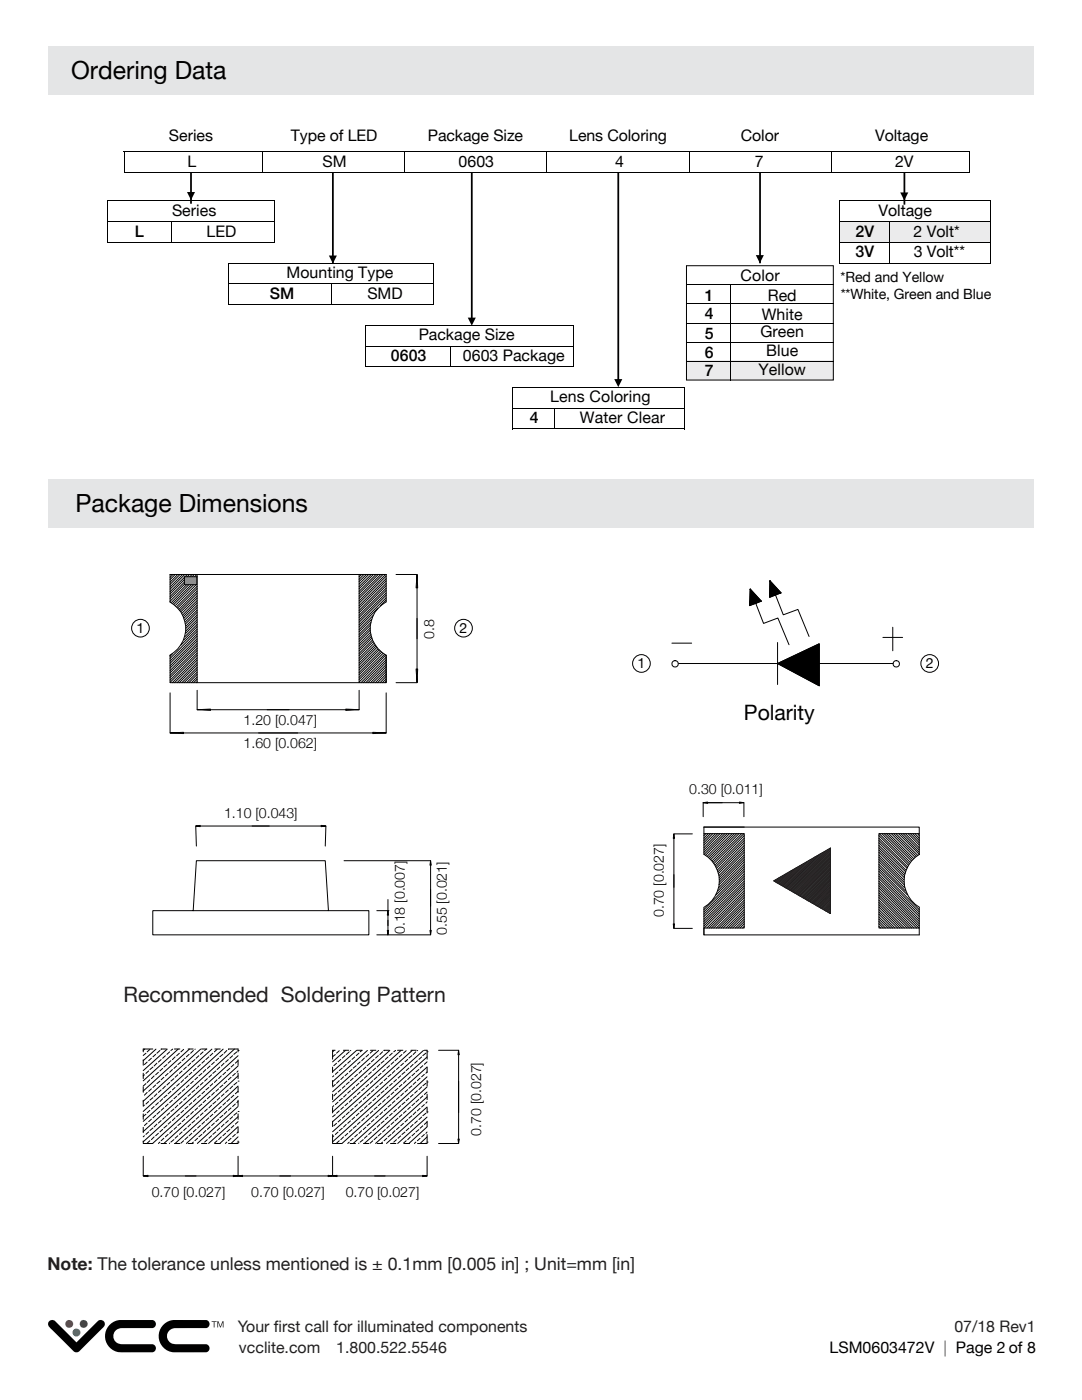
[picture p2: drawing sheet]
<svg xmlns="http://www.w3.org/2000/svg" width="216mm" height="279mm" viewBox="0 0 216 279" stroke-linecap="round" stroke-linejoin="round" font-family="sans-serif">
<!-- layer: Layer 2 -->
<g fill="none" stroke="#000" stroke-width=".2">
<path d="M140.5 166.4h8v18.8h-8v1.4h42.9v-5.4M140.5 165.1v5.4a6.1 6.1 0 0 1 0 10.6M140.5 165.1h8M140.5 165.1h42.9v5.4l-4.1-4.1M140.9 166.4l-.4 .4M141.3 166.4l-.8 .9M141.8 166.4l-1.3 1.3M142.2 166.4l-1.7 1.8M142.7 166.4l-2.2 2.3M143.2 166.4l-2.7 2.8M143.7 166.4l-3.2 3.2M144.2 166.4l-3.7 3.7"/>
<path d="M144.6 166.4l-4.1 4.1M145.1 166.4l-4.3 4.3M145.6 166.4l-4.5 4.5M146.1 166.4l-4.7 4.7M146.5 166.4l-4.9 4.9M147 166.4l-5.2 5.1M147.5 166.4l-5.4 5.4M148 166.4l-5.7 5.7M148.4 166.4l-5.9 5.9M148.5 168.2l-5.4 5.4M148.5 179.6l-5.6 5.6M148.5 169.6l-5 5.1"/>
<path d="M148.5 171.5l-5 5.1M148.5 177.7l-7.5 7.5M148.5 167.7l-5.5 5.5M148.5 179.1l-6.1 6.1M148.5 178.7l-6.5 6.5M148.5 168.7l-5.2 5.3M148.5 173l-5.6 5.6M148.5 166.8l-5.8 5.8M148.5 172l-5.1 5.2M148.5 172.5l-5.3 5.3M148.5 167.3l-5.7 5.7M148.5 170.1l-5 5"/>
<path d="M148.5 170.6l-5 5M148.5 171.1l-5 4.9M148.5 169.2l-5.2 5.1M148.5 177.2l-8 8M148.5 173.4l-8 8.1M148.5 173.9l-8 8.1M148.5 174.4l-8 8.1M148.5 174.9l-8 8M148.5 175.3l-8 8.1M148.5 175.9l-8 8M148.5 176.3l-8 8.1M148.5 176.8l-8 8"/>
<path d="M148.5 178.2l-7 7M154.4 175.8l11.3-6.6v13.1zM175.4 179.1l6.1 6.1M175.4 177.7l7.5 7.5M175.4 171.1l5 4.9M175.4 170.6l5 5M175.4 166.8l5.9 5.8M175.4 176.8l8 8M175.4 176.3l8 8.1M175.4 175.9l8 8M175.4 175.3l8 8.1M175.4 174.9l8 8"/>
<path d="M175.4 174.4l8 8.1M175.4 173.9l8 8.1M175.4 173.4l8 8.1M175.4 177.2l8 8M175.4 168.2l5.3 5.4M175.4 173l5.7 5.6M175.4 167.3l5.7 5.7M175.4 172.5l5.3 5.3M175.4 168.7l5.3 5.3M175.4 179.6l5.6 5.6M175.4 178.2l7 7M175.4 171.5l5 5.1"/>
<path d="M175.4 170.1l5 5M175.4 167.7l5.5 5.5M175.4 169.2l5.1 5.1M175.4 172l5.1 5.2M175.4 169.6l5.1 5.1M175.4 178.7l6.5 6.5M175.4 166.4l6 5.9M176 166.4l5.6 5.7M176.4 166.4l5.5 5.4M176.9 166.4l5.2 5.1M177.3 166.4l5 4.9M177.9 166.4l4.7 4.7"/>
<path d="M178.3 166.4l4.5 4.5M178.8 166.4l4.3 4.3M179.8 166.4l3.6 3.7M180.2 166.4l3.2 3.2M180.7 166.4l2.7 2.8M181.2 166.4l2.2 2.3M181.7 166.4l1.7 1.8M182.1 166.4l1.3 1.3M182.6 166.4l.8 .9M183.1 166.4l.3 .4M183.4 166.4h-8v18.8h8M183.5 170.5a6.1 6.1 0 0 0 0 10.6"/>
<path d="M140.5 181.2v5.4M148.5 181l-4.2 4.2M148.5 181.5l-3.7 3.7M148.5 182l-3.2 3.2M148.5 183l-2.3 2.2M148.5 183.4l-1.8 1.8M148.5 184.9l-.3 .3M148.5 180.1l-5.1 5.1M148.5 180.6l-4.6 4.6M148.5 182.5l-2.7 2.7M148.5 183.9l-1.3 1.3M148.5 184.4l-.8 .8"/>
<path d="M175.4 183.9l1.3 1.3M175.4 183.4l1.8 1.8M175.4 181.5l3.7 3.7M175.4 184.9l.4 .3M175.4 184.4l.8 .8M175.4 183l2.3 2.2M175.4 182.5l2.7 2.7M175.4 181l4.2 4.2M175.4 182l3.2 3.2M175.4 180.6l4.6 4.6M175.4 180.1l5.1 5.1M28.8 214.5l-.2 .2"/>
<path d="M28.9 209.4l-.3 .2M29.1 210.2l-.5 .4M29.1 216.3l-.5 .5M29.4 212l-.6 .5M29.4 218l-.6 .6M29.7 213.7l-.6 .5M29.7 219.8l-.6 .5M29.9 209.4l-.5 .5M29.9 215.5l-.5 .5M30.2 211.2l-.5 .5M30.2 217.3l-.5 .5M30.5 213l-.6 .4"/>
<path d="M30.5 219.1l-.6 .5M30.8 214.7l-.6 .6M31.1 210.4l-.6 .5M31.1 216.5l-.6 .5M31.1 209.4l-2.5 2.3M31.3 218.3l-.5 .5M31.3 212.2l-.5 .5M31.6 214l-.5 .5M31.9 209.6l-.6 .6M31.9 215.8l-.6 .5M32.2 211.5l-.6 .5M32.2 217.5l-.6 .5"/>
<path d="M32.2 209.4h.1M32.5 213.2l-.6 .5M32.5 219.3l-.6 .5M32.7 215l-.5 .5M33 210.7l-.5 .5M33 216.8l-.5 .5M33.3 218.6l-.6 .5M33.3 212.5l-.6 .5M33.4 209.4l-4.8 4.3M33.6 214.2l-.6 .5M33.9 209.9l-.6 .5M33.9 216l-.6 .5"/>
<path d="M34.1 211.7l-.5 .5M34.1 217.8l-.5 .5M34.4 213.4l-.5 .6M34.4 219.6l-.5 .5M34.5 209.4l-.4 .2M34.7 215.3l-.6 .5M34.9 210.9l-.5 .6M34.9 217l-.5 .5M35.2 212.7l-.5 .5M35.2 218.8l-.5 .5M35.5 214.5l-.6 .5M35.6 209.4l-7 6.3"/>
<path d="M35.8 210.2l-.6 .5M35.8 216.3l-.6 .5M36.1 212l-.6 .5M36.1 218l-.6 .6M36.3 213.7l-.5 .5M36.3 219.8l-.5 .5M36.6 209.4l-.5 .5M36.6 215.5l-.5 .5M36.9 211.2l-.6 .5M36.9 217.3l-.6 .5M37.2 213l-.6 .4M37.2 219.1l-.6 .5"/>
<path d="M37.5 214.7l-.6 .6M37.7 210.4l-.5 .5M37.7 216.5l-.5 .5M37.8 209.4l-9.2 8.3M38 212.2l-.5 .5M38 218.3l-.5 .5M38.3 214l-.6 .5M38.6 209.6l-.6 .6M38.6 215.8l-.6 .5M38.9 211.5l-.6 .5M38.9 217.5l-.6 .5M38.9 209.4h.1"/>
<path d="M39.1 213.2l-.5 .5M39.1 219.3l-.5 .5M39.4 215l-.5 .5M39.7 210.7l-.6 .5M39.7 216.8l-.6 .5M40 218.6l-.6 .5M40 212.5l-.6 .5M40 209.4l-11.4 10.4M40.3 214.2l-.6 .5M40.5 209.9l-.5 .5M40.5 216l-.5 .5M40.8 211.7l-.5 .5"/>
<path d="M40.8 217.8l-.5 .5M41.1 213.4l-.6 .6M41.1 219.6l-.6 .5M41.2 209.4l-.4 .2M41.4 215.3l-.6 .5M41.7 210.9l-.6 .6M41.7 217l-.6 .5M41.9 212.7l-.5 .5M41.9 218.8l-.5 .5M42.2 214.5l-.5 .5M42.3 209.4l-13.7 12.4M42.5 210.2l-.6 .5"/>
<path d="M42.5 216.3l-.6 .5M42.8 212l-.6 .5M42.8 218l-.6 .6M43.1 213.7l-.6 .5M43.1 219.8l-.6 .5M43.3 209.4l-.5 .5M43.3 215.5l-.5 .5M43.6 211.2l-.5 .5M43.6 217.3l-.5 .5M43.9 213l-.6 .4M43.9 219.1l-.6 .5M44.2 214.7l-.6 .6"/>
<path d="M44.5 210.4l-.6 .5M44.5 216.5l-.6 .5M44.5 209.4l-15.9 14.4M44.7 212.2l-.5 .5M44.7 218.3l-.5 .5M45 214l-.5 .5M45.3 209.6l-.6 .6M45.3 215.8l-.6 .5M45.6 211.5l-.6 .5M45.6 217.5l-.6 .5M45.6 209.4h.1M45.9 213.2l-.6 .5"/>
<path d="M45.9 219.3l-.6 .5M46.1 215l-.5 .5M46.4 210.7l-.5 .5M46.4 216.8l-.5 .5M46.7 218.6l-.6 .5M46.7 212.5l-.6 .5M46.8 209.4l-18.2 16.4M47 214.2l-.6 .5M47.3 209.9l-.6 .5M47.3 216l-.6 .5M47.5 214.7l-14.8 13.5M47.5 218.8l-10.3 9.4"/>
<path d="M47.5 211.7l-.5 .5M47.5 217.8l-.5 .5M47.5 210.7l-18.9 17.2M47.5 213.7l-.2 .3M47.5 219.8l-.2 .3M47.5 209.6h.1M47.5 215.8h.1M47.5 216.8l-12.6 11.4M47.5 212.7l-17 15.5M66.6 214.7l-.2 .2M66.7 209.6l-.3 .3M66.9 210.5l-.5 .4"/>
<path d="M66.9 216.4l-.5 .5M67.2 212.2l-.6 .5M67.2 218.2l-.6 .5M67.5 213.9l-.6 .5M67.5 220l-.6 .4M67.7 209.7l-.5 .5M67.7 215.7l-.5 .5M68 211.4l-.5 .5M68 217.5l-.5 .4M68.3 213.2l-.6 .5M68.3 219.2l-.6 .5M68.5 214.9l-.5 .5"/>
<path d="M68.8 210.7l-.5 .5M68.8 216.7l-.5 .5M68.9 209.6l-2.5 2.3M69.1 218.4l-.6 .5M69.1 212.4l-.6 .5M69.4 214.2l-.6 .5M69.7 209.9l-.6 .6M69.7 215.9l-.6 .5M69.9 211.7l-.5 .5M69.9 217.7l-.5 .5M70 209.6l-.1 .1M70.2 213.4l-.5 .5"/>
<path d="M70.2 219.4l-.5 .6M70.5 215.2l-.6 .5M70.8 210.9l-.6 .5M70.8 216.9l-.6 .6M71.1 218.7l-.6 .5M71.1 212.7l-.6 .5M71.1 209.6l-4.7 4.3M71.3 214.4l-.5 .5M71.6 210.2l-.5 .5M71.6 216.2l-.5 .5M71.9 211.9l-.6 .5M71.9 217.9l-.6 .5"/>
<path d="M72.2 213.7l-.6 .5M72.2 219.7l-.6 .5M72.2 209.6l-.3 .3M72.5 215.4l-.6 .5M72.7 211.2l-.5 .5M72.7 217.2l-.5 .5M73 212.9l-.5 .5M73 218.9l-.5 .5M73.3 214.7l-.6 .5M73.3 209.6l-6.9 6.3M73.6 210.5l-.6 .4M73.6 216.4l-.6 .5"/>
<path d="M73.9 212.2l-.6 .5M73.9 218.2l-.6 .5M74.1 213.9l-.5 .5M74.1 220l-.5 .4M74.4 209.7l-.5 .5M74.4 215.7l-.5 .5M74.6 211.4l-.5 .5M74.6 217.5l-.5 .4M74.9 213.2l-.5 .5M74.9 219.2l-.5 .5M75.2 214.9l-.6 .5M75.5 210.7l-.6 .5"/>
<path d="M75.5 216.7l-.6 .5M75.6 209.6l-9.2 8.3M75.8 212.4l-.6 .5M75.8 218.4l-.6 .5M76 214.2l-.5 .5M76.3 209.9l-.5 .6M76.3 215.9l-.5 .5M76.6 211.7l-.6 .5M76.6 217.7l-.6 .5M76.7 209.6l-.1 .1M76.9 213.4l-.6 .5M76.9 219.4l-.6 .6"/>
<path d="M77.2 215.2l-.6 .5M77.4 210.9l-.5 .5M77.4 216.9l-.5 .6M77.7 218.7l-.5 .5M77.7 212.7l-.5 .5M77.8 209.6l-11.4 10.3M78 214.4l-.6 .5M78.3 210.2l-.6 .5M78.3 216.2l-.6 .5M78.6 211.9l-.6 .5M78.6 217.9l-.6 .5M78.8 213.7l-.5 .5"/>
<path d="M78.8 219.7l-.5 .5M78.9 209.6l-.3 .3M79.1 215.4l-.5 .5M79.4 211.2l-.6 .5M79.4 217.2l-.6 .5M79.7 212.9l-.6 .5M79.7 218.9l-.6 .5M80 214.7l-.6 .5M80 209.6l-13.6 12.3M80.2 210.5l-.5 .4M80.2 216.4l-.5 .5M80.5 212.2l-.5 .5"/>
<path d="M80.5 218.2l-.5 .5M80.8 213.9l-.6 .5M80.8 220l-.6 .4M81 209.7l-.5 .5M81 215.7l-.5 .5M81.4 211.4l-.6 .5M81.4 217.5l-.6 .4M81.6 213.2l-.6 .5M81.6 219.2l-.6 .5M81.9 214.9l-.5 .5M82.2 210.7l-.6 .5M82.2 216.7l-.6 .5"/>
<path d="M82.3 209.6l-15.9 14.3M82.4 212.4l-.5 .5M82.4 218.4l-.5 .5M82.7 214.2l-.5 .5M83 209.9l-.6 .6M83 215.9l-.6 .5M83.3 211.7l-.6 .5M83.3 217.7l-.6 .5M83.3 209.6v.1M83.6 213.4l-.6 .5M83.6 219.4l-.6 .6M83.8 215.2l-.5 .5"/>
<path d="M84.1 210.9l-.5 .5M84.1 216.9l-.5 .6M84.4 218.7l-.6 .5M84.4 212.7l-.6 .5M84.5 209.6l-18.1 16.3M84.7 214.4l-.6 .5M85 210.2l-.6 .5M85 216.2l-.6 .5M85.2 214.9l-14.7 13.3M85.2 209.9h.1M85.2 215.9h.1M85.2 213.9l-.2 .3"/>
<path d="M85.2 219.9l-.2 .3M85.2 216.9l-12.5 11.3M85.2 212.9l-17 15.3M85.2 211.9l-.5 .5M85.2 217.9l-.5 .5M85.2 210.9l-18.8 17M85.2 218.9l-10.3 9.3M28.8 220.6l-.2 .2M28.8 226.7l-.2 .2M29.1 222.4l-.5 .4M29.4 224.1l-.6 .5M29.7 225.9l-.6 .5"/>
<path d="M29.9 221.6l-.5 .5M29.9 227.7l-.5 .4M30.2 223.4l-.5 .5M30.5 225.1l-.6 .5M30.8 220.8l-.6 .5M30.8 226.9l-.6 .5M31.1 222.6l-.6 .5M31.3 224.3l-.5 .6M31.6 220.1l-.5 .5M31.6 226.2l-.5 .5M31.9 227.9l-.3 .3M31.9 221.8l-.6 .6"/>
<path d="M32.2 223.6l-.6 .5M32.5 225.4l-.6 .5M32.7 221.1l-.5 .5M32.7 227.2l-.5 .5M33 222.9l-.5 .5M33.3 224.6l-.6 .5M33.6 220.3l-.6 .5M33.6 226.4l-.6 .5M33.9 228.1l-.1 .1M33.9 222.1l-.6 .5M34.1 223.9l-.5 .4M34.4 225.6l-.5 .6"/>
<path d="M34.7 221.3l-.6 .5M34.7 227.4l-.6 .5M34.9 223.1l-.5 .5M35.2 224.9l-.5 .5M35.5 220.5l-.6 .6M35.5 226.7l-.6 .5M35.8 222.4l-.6 .5M36.1 224.1l-.6 .5M36.3 225.9l-.5 .5M36.6 221.6l-.5 .5M36.6 227.7l-.5 .4M36.9 223.4l-.6 .5"/>
<path d="M37.2 225.1l-.6 .5M37.5 220.8l-.6 .5M37.5 226.9l-.6 .5M37.7 222.6l-.5 .5M38 224.3l-.5 .6M38.3 220.1l-.6 .5M38.3 226.2l-.6 .5M38.6 227.9l-.3 .3M38.6 221.8l-.6 .6M38.9 223.6l-.6 .5M39.1 225.4l-.5 .5M39.4 221.1l-.5 .5"/>
<path d="M39.4 227.2l-.5 .5M39.7 222.9l-.6 .5M40 224.6l-.6 .5M40.3 220.3l-.6 .5M40.3 226.4l-.6 .5M40.5 228.1v.1M40.5 222.1l-.5 .5M40.8 223.9l-.5 .4M41.1 225.6l-.6 .6M41.4 221.3l-.6 .5M41.4 227.4l-.6 .5M41.7 223.1l-.6 .5"/>
<path d="M41.9 224.9l-.5 .5M42.2 220.5l-.5 .6M42.2 226.7l-.5 .5M42.5 222.4l-.6 .5M42.8 224.1l-.6 .5M43.1 225.9l-.6 .5M43.3 221.6l-.5 .5M43.3 227.7l-.5 .4M43.6 223.4l-.5 .5M43.9 225.1l-.6 .5M44.2 220.8l-.6 .5M44.2 226.9l-.6 .5"/>
<path d="M44.5 222.6l-.6 .5M44.7 224.3l-.5 .6M45 220.1l-.5 .5M45 226.2l-.5 .5M45.3 227.9l-.3 .3M45.3 221.8l-.6 .6M45.6 223.6l-.6 .5M45.9 225.4l-.6 .5M46.1 221.1l-.5 .5M46.1 227.2l-.5 .5M46.4 222.9l-.5 .5M46.7 224.6l-.6 .5"/>
<path d="M47 220.3l-.6 .5M47 226.4l-.6 .5M47.3 222.1l-.6 .5M47.3 228.1l-.1 .1M47.5 222.9l-5.9 5.3M47.5 224.8l-3.6 3.4M47.5 220.8l-8.1 7.4M47.5 223.9l-.5 .4M47.5 225.9l-.2 .3M47.5 221.8h.1M47.5 227.9h.1M47.5 226.9l-1.4 1.3"/>
<path d="M66.6 220.7l-.2 .2M66.6 226.7l-.2 .2M66.9 222.4l-.5 .5M67.2 224.2l-.6 .5M67.5 225.9l-.6 .5M67.7 221.7l-.5 .5M67.7 227.7l-.5 .4M68 223.4l-.5 .5M68.3 225.2l-.6 .5M68.5 220.9l-.5 .5M68.5 226.9l-.5 .5M68.8 222.7l-.5 .5"/>
<path d="M69.1 224.4l-.6 .5M69.4 220.2l-.6 .5M69.4 226.2l-.6 .5M69.7 221.9l-.6 .5M69.7 227.9l-.3 .3M69.9 223.7l-.5 .5M70.2 225.4l-.5 .5M70.5 221.2l-.6 .5M70.5 227.2l-.6 .5M70.8 222.9l-.6 .5M71.1 224.7l-.6 .5M71.3 220.4l-.5 .5"/>
<path d="M71.3 226.4l-.5 .5M71.6 228.1v.1M71.6 222.2l-.5 .5M71.9 223.9l-.6 .5M72.2 225.7l-.6 .5M72.5 221.4l-.6 .5M72.5 227.4l-.6 .5M72.7 223.2l-.5 .5M73 224.9l-.5 .5M73.3 220.7l-.6 .5M73.3 226.7l-.6 .5M73.6 222.4l-.6 .5"/>
<path d="M73.9 224.2l-.6 .5M74.1 225.9l-.5 .5M74.4 221.7l-.5 .5M74.4 227.7l-.5 .4M74.6 223.4l-.5 .5M74.9 225.2l-.5 .5M75.2 220.9l-.6 .5M75.2 226.9l-.6 .5M75.5 222.7l-.6 .5M75.8 224.4l-.6 .5M76 220.2l-.5 .5M76 226.2l-.5 .5"/>
<path d="M76.3 227.9l-.3 .3M76.3 221.9l-.5 .5M76.6 223.7l-.6 .5M76.9 225.4l-.6 .5M77.2 221.2l-.6 .5M77.2 227.2l-.6 .5M77.4 222.9l-.5 .5M77.7 224.7l-.5 .5M78 220.4l-.6 .5M78 226.4l-.6 .5M78.3 228.1v.1M78.3 222.2l-.6 .5"/>
<path d="M78.6 223.9l-.6 .5M78.8 225.7l-.5 .5M79.1 221.4l-.5 .5M79.1 227.4l-.5 .5M79.4 223.2l-.6 .5M79.7 224.9l-.6 .5M80 220.7l-.6 .5M80 226.7l-.6 .5M80.2 222.4l-.5 .5M80.5 224.2l-.5 .5M80.8 225.9l-.6 .5M81 221.7l-.5 .5"/>
<path d="M81 227.7l-.5 .4M81.4 223.4l-.6 .5M81.6 225.2l-.6 .5M81.9 220.9l-.5 .5M81.9 226.9l-.5 .5M82.2 222.7l-.6 .5M82.4 224.4l-.5 .5M82.7 220.2l-.5 .5M82.7 226.2l-.5 .5M83 227.9l-.3 .3M83 221.9l-.6 .5M83.3 223.7l-.6 .5"/>
<path d="M83.6 225.4l-.6 .5M83.8 221.2l-.5 .5M83.8 227.2l-.5 .5M84.1 222.9l-.5 .5M84.4 224.7l-.6 .5M84.7 220.4l-.6 .5M84.7 226.4l-.6 .5M85 228.1l-.1 .1M85 222.2l-.6 .5M85.2 224.9l-3.6 3.3M85.2 221.9h.1M85.2 227.9h.1"/>
<path d="M85.2 225.9l-.2 .3M85.2 226.9l-1.4 1.3M85.2 223.9l-.5 .5M85.2 220.9l-8.1 7.3M85.2 222.9l-5.8 5.3"/>
</g>
<g fill="none" stroke="#231f20" stroke-width=".2">
<path d="M154.4 175.8h.1M154.8 175.6l-.3 .3M155.2 175.4l-.6 .5M155.5 175.1l-.8 .9M155.9 174.9l-1.1 1.1M156.3 174.7l-1.4 1.4M156.7 174.5l-1.7 1.7M157 174.3l-1.9 1.9M157.4 174.1l-2.2 2.1M157.8 173.8l-2.5 2.5M158.2 173.6l-2.8 2.8M158.5 173.4l-3 3"/>
<path d="M158.9 173.2l-3.3 3.3M159.3 173l-3.6 3.6M159.6 172.8l-3.8 3.8M160 172.6l-4.1 4.1M160.4 172.3l-4.4 4.5M160.8 172.1l-4.7 4.7M161.1 171.9l-4.9 4.9M161.5 171.7l-5.2 5.2M161.9 171.5l-5.5 5.5M162.3 171.3l-5.8 5.7M162.6 171l-6 6.1M163 170.8l-6.3 6.4"/>
<path d="M163.4 170.6l-6.6 6.6M163.7 170.4l-6.8 6.8M164.1 170.2l-7.1 7.1M164.5 170l-7.4 7.4M164.9 169.8l-7.7 7.6M165.2 169.5l-7.9 8M165.6 169.3l-8.2 8.3M165.7 172.3l-6.4 6.4M165.7 172.5l-6.2 6.3M165.7 172.8l-6 6.1M165.7 172.4l-6.3 6.3M165.7 172.7l-6.1 6.1"/>
<path d="M165.7 173l-5.9 5.9M165.7 173.2l-5.8 5.8M165.7 173.5l-5.6 5.6M165.7 173.8l-5.4 5.5M165.7 174.3l-5.1 5.1M165.7 176l-4 4M165.7 175.7l-4.2 4.2M165.7 175.4l-4.4 4.4M165.7 176.5l-3.7 3.7M165.7 177.2l-3.3 3.2M165.7 176.8l-3.5 3.5M165.7 177.9l-2.7 2.9"/>
<path d="M165.7 177.6l-2.9 3M165.7 177.3l-3.2 3.2M165.7 178.7l-2.3 2.3M165.7 179.1l-2.1 2.1M165.7 178.4l-2.5 2.5M165.7 179.8l-1.6 1.6M165.7 179.5l-1.8 1.8M165.7 169.5l-8.1 8.2M165.7 169.8l-7.9 7.9M165.7 169.7l-8 8M165.7 170.6l-7.4 7.5M165.7 170.9l-7.2 7.3"/>
<path d="M165.7 169.4l-8.2 8.2M165.7 170.2l-7.7 7.7M165.7 170.5l-7.5 7.5M165.7 170.8l-7.3 7.3M165.7 170l-7.8 7.8M165.7 170.4l-7.6 7.5M165.7 171.3l-7 7M165.7 171.9l-6.6 6.6M165.7 171.6l-6.8 6.8M165.7 171.4l-6.9 6.9M165.7 172.1l-6.5 6.5M165.7 171.1l-7.1 7.2"/>
<path d="M165.7 171.7l-6.7 6.8M165.7 174.9l-4.7 4.7M165.7 175.3l-4.5 4.5M165.7 173.6l-5.5 5.6M165.7 174l-5.3 5.3M165.7 174.6l-4.9 4.9M165.7 173.4l-5.7 5.7M165.7 174.5l-5 4.9M165.7 174.7l-4.8 4.9M165.7 175.1l-4.6 4.6M165.7 174.2l-5.2 5.1M165.7 176.2l-3.9 3.9"/>
<path d="M165.7 175.5l-4.2 4.3M165.7 175.9l-4.1 4.1M165.7 176.4l-3.8 3.8M165.7 177l-3.4 3.4M165.7 176.6l-3.6 3.7M165.7 177.7l-2.9 3M165.7 178.1l-2.7 2.7M165.7 177.5l-3.1 3.1M165.7 179.2l-2 2M165.7 178.5l-2.4 2.5M165.7 178.9l-2.2 2.2M165.7 178.3l-2.5 2.5"/>
<path d="M165.7 180l-1.4 1.5M165.7 179.4l-1.9 1.9M165.7 179.6l-1.7 1.7M165.7 180.2l-1.4 1.3M165.7 181l-.8 .9M165.7 180.6l-1 1.1M165.7 180.3l-1.2 1.3M165.7 181.7l-.4 .4M165.7 181.4l-.6 .6M165.7 181.1l-.8 .8M165.7 180.8l-1 1M165.7 180.5l-1.2 1.2"/>
<path d="M165.7 182.2l-.1 .1M165.7 181.9l-.3 .3M165.7 181.6l-.5 .5M165.7 181.3l-.7 .6M165.7 182.1l-.1 .2"/>
</g>
<g fill="#ebebec">
<path d="M167.6 44.3h29.8v4h-29.8z"/>
<path d="M136.9 72h29.5v3.8h-29.5z"/>
</g>
<g fill="none" stroke="#000" stroke-width=".2">
<path d="M149.6 120l1.2 .4h-1.2zM149.6 120h1l.2 .4zM149.7 117.6l2.2 2.4h-1.3zM149.7 117.6l2.2 2.4-2.3 .9 .1-3.3 2.7 6.8 2.8-1.1 2.2 5.4M149.7 117.6l.9 2.4h-1zM150.6 120h1.3l-1.1 .4zM153.6 118.3l1.2 .4h-1.2zM153.6 118.7h1.2l-1.2 .5zM153.6 118.3h1l.2 .4zM153.6 115.9l1 2.4h-1zM153.6 115.9l2.3 2.4h-1.3zM153.6 115.9l2.3 2.4-2.3 .9v-3.3l2.7 6.8 2.9-1.1 2.2 5.4"/>
<path d="M154.6 118.3h1.3l-1.1 .4zM134.1 128.4h3.9M135.4 132.4h42.8M149.6 120.4h1.2l-1.2 .5zM155.2 132.4h8.3zM155.2 128.2v8.4M155.2 132.4h8.3v4.5zM155.2 132.4l8.3-3.9v3.9zM155.2 132.4l8.3-3.9v8.4zM176.2 127.2h3.9M178.1 125.2v4.7M28.6 211.5v1.1"/>
<path d="M28.6 214.2v1.1M28.6 216.9v1.1M28.6 219.6v1.1M30.5 209.4h-1.9v.5M32.1 209.4h1.1M34.8 209.4h1.1M37.5 209.4h1.1M40.2 209.4h1.1M42.9 209.4h1M45.6 209.4h1.9v.5M47.5 211.5v1.1M47.5 214.2v1.1"/>
<path d="M47.5 216.9v1.1M47.5 219.6v1.1M66.4 213v1.1M66.4 215.6v1.1M66.4 218.4v1M66.9 209.6h-.5v1.8M68.5 209.6h1.1M71.2 209.6h1.1M73.9 209.6h1.1M76.6 209.6h1.1M79.3 209.6h1.1M82 209.6h1.1"/>
<path d="M84.7 209.6h.5v1.8M85.2 213v1.1M85.2 215.6v1.1M85.2 218.4v1M87.5 209.6h4M91.5 209.6l.1 .9h-.2zM91.5 210.5v16.8M28.6 234.7l.9-.1v.2zM28.6 227.7v.5h1.9M28.6 222.3v1.1M28.6 225v1.1M28.6 230.8v3.9"/>
<path d="M29.5 234.7h17.1M32.1 228.2h1.1M34.8 228.2h1.1M37.5 228.2h1.1M40.2 228.2h1.1M42.9 228.2h1M46.6 234.6l.9 .1-.9 .1zM47.5 227.7v.5h-1.9M47.5 234.7l.9-.1v.2zM47.5 222.3v1.1M47.5 225v1.1M47.5 230.8v3.9"/>
<path d="M48.4 234.7h17.1M65.5 234.6l.9 .1-.9 .1zM66.4 234.7l.9-.1v.2zM66.4 221v1.1M66.4 223.8v1M66.4 230.8v3.9M66.4 226.4v1.8h1.8M67.3 234.7h17M69.9 228.2h1M72.5 228.2h1.1M75.3 228.2h1M77.9 228.2h1.1"/>
<path d="M80.7 228.2h1M84.3 234.6l.9 .1-.9 .1zM85.2 226.4v1.8h-1.9M85.2 221v1.1M85.2 223.8v1M85.2 230.8v3.9M87.5 228.2h4M91.4 227.3h.2l-.1 .9z"/>
<circle cx="128" cy="132.4" r="1.76"/>
<circle cx="134.7" cy="132.5" r=".65"/>
<circle cx="178.8" cy="132.5" r=".65"/>
<circle cx="185.5" cy="132.4" r="1.76"/>
</g>
<g fill="#000">
<path d="M149.7 117.6l.9 2.4h-1zM149.7 117.6l2.2 2.4h-1.3zM150.6 120h1.3l-1.1 .4zM153.6 115.9l1 2.4h-1zM153.6 118.3l1.2 .4h-1.2zM153.6 118.7h1.2l-1.2 .5zM153.6 115.9l2.3 2.4h-1.3zM154.6 118.3h1.3l-1.1 .4zM153.6 118.3h1l.2 .4zM149.6 120l1.2 .4h-1.2zM149.6 120.4h1.2l-1.2 .5zM149.6 120h1l.2 .4z"/>
<path d="M155.2 132.4h8.3v4.5zM155.2 132.4l8.3-3.9v3.9zM91.5 209.6l.1 .9h-.2zM28.6 234.7l.9-.1v.2zM46.6 234.6l.9 .1-.9 .1zM47.5 234.7l.9-.1v.2zM66.4 234.7l.9-.1v.2zM65.5 234.6l.9 .1-.9 .1zM84.3 234.6l.9 .1-.9 .1zM91.4 227.3h.2l-.1 .9z"/>
</g>
<path d="M9.6 95.6h196.7v9.7h-196.7z" fill="#e4e5e6"/>
<g fill="none" stroke="#000" stroke-width=".2">
<path d="M34 114.7h-.1M34.5 114.7l-.6 .5M35 114.7l-1.1 1M35.5 114.7l-1.6 1.5M35.9 114.7l-2 1.9M36.4 114.7l-2.5 2.4M36.8 115.2l-2.9 2.9M36.8 115.7l-2.9 2.8M36.8 116.2l-2.9 2.8M36.8 116.6l-2.9 2.9M36.9 114.7l-3 2.9M37.2 116.7l-3.3 3.3"/>
<path d="M37.4 114.7l-.5 .4M37.7 116.7l-3.5 3.5M37.8 114.7l-.4 .4M38.2 116.7l-3.8 3.7M38.3 114.7l-.4 .4M38.6 116.7l-3.9 3.9M38.8 114.7l-.5 .4M39.1 116.7l-4.1 4.1M39.3 115.1h.1M39.3 114.7l-.5 .4M39.3 118.9l-3.2 3.2M39.3 114.7v21.5"/>
<path d="M39.3 119.4l-3 3M39.3 119.9l-2.8 2.8M39.3 117.4l-3.8 3.9M39.3 118l-3.6 3.6M39.3 118.4l-3.4 3.4M39.3 117l-4 4.1M71.7 114.7h.1M72.2 114.7l-.5 .4M72.6 114.7l-.9 .9M73.1 114.7l-1.4 1.3M73.6 114.7l-1.9 1.9M74.1 114.7l-2.4 2.4"/>
<path d="M74.5 114.7l-2.8 2.8M75 114.7l-3.3 3.3M75.5 114.7l-3.8 3.8M76 114.7l-4.3 4.3M76.4 114.7l-4.7 4.7M76.9 114.7l-5.2 5.2M77.1 114.7h-5.4v21.5M77.1 114.7v5.4a6 6 0 0 0 0 10.7M77.1 119.7l-1.2 1.2M77.1 115l-5.4 5.4M77.1 115.5l-5.4 5.4M77.1 115.9l-5.4 5.4"/>
<path d="M77.1 116.4l-5.4 5.4M77.1 116.9l-5.4 5.4M77.1 117.4l-5.4 5.4M77.1 117.8l-5.4 5.4M77.1 118.3l-5.4 5.4M77.1 118.8l-5.4 5.4M77.1 119.3l-5.4 5.4M77.1 114.7h-43.2v5.4M33.9 120.1a6 6 0 0 1 0 10.7M33.9 130.8v5.4h43.2v-5.4M34.4 130.5l-.5 .5M39.3 134.6l-1.6 1.6"/>
<path d="M39.3 125.6l-3.2 3.1M39.3 133.2l-3 3M39.3 120.3l-2.7 2.7M39.3 135.1l-1.1 1.1M39.3 125.1l-2.6 2.6M39.3 120.8l-2.6 2.6M39.3 133.6l-2.6 2.6M39.3 121.3l-2.4 2.4M39.3 121.8l-2.3 2.3M39.3 124.6l-2.4 2.4M39.3 122.2l-2.2 2.3M39.3 124.1l-2.2 2.3"/>
<path d="M39.3 135.5l-.7 .7M39.3 122.7l-2.2 2.2M39.3 123.2l-2.2 2.2M39.3 123.7l-2.2 2.2M39.3 134.1l-2.1 2.1M39.3 132.7l-3.5 3.5M39.3 136.1l-.2 .1M39.3 131.7l-4.5 4.5M39.3 126l-5.4 5.4M39.3 126.5l-5.4 5.4M39.3 127l-5.4 5.4M39.3 127.5l-5.4 5.4"/>
<path d="M39.3 127.9l-5.4 5.4M39.3 128.4l-5.4 5.4M39.3 128.9l-5.4 5.4M39.3 129.4l-5.4 5.4M39.3 129.8l-5.4 5.4M39.3 130.3l-5.4 5.4M39.3 130.8l-5.4 5.4M39.3 131.3l-4.9 4.9M39.3 132.2l-4 4M73.9 124.8l-2.2 2.2M73.9 125.3l-2.2 2.2M73.9 125.8l-2.2 2.2"/>
<path d="M73.9 126.2l-2.2 2.3M74 124.2l-2.3 2.4M74 126.7l-2.3 2.2M74.1 127l-2.4 2.4M74.1 123.6l-2.4 2.5M74.2 127.4l-2.5 2.5M74.3 127.7l-2.6 2.7M74.5 122.8l-2.8 2.8M74.5 128.1l-2.8 2.7M74.6 128.4l-2.9 3M74.8 128.7l-3.1 3.1M75 128.9l-3.3 3.4"/>
<path d="M75.2 129.2l-3.5 3.6M75.4 121.4l-3.7 3.7M75.4 129.5l-3.7 3.8M75.7 129.7l-4 4M75.9 130l-4.2 4.2M76.2 130.1l-4.5 4.6M76.4 130.4l-4.7 4.8M76.7 130.6l-5 5M77 130.7l-5.3 5.4M77.1 135.9l-.3 .3M77.1 131.2l-5.1 5M77.1 134.5l-1.8 1.7"/>
<path d="M77.1 130.8v5.4M77.1 135l-1.3 1.2M77.1 133.6l-2.7 2.6M77.1 134l-2.2 2.2M77.1 132.6l-3.7 3.6M77.1 133.1l-3.2 3.1M77.1 131.7l-4.6 4.5M77.1 132.1l-4.1 4.1M77.1 135.5l-.8 .7M39.1 164.9l.8-.2v.3zM39.1 164.9l.1 4M39.9 164.9h24.2"/>
<path d="M64.1 164.7l.9 .2-.9 .1zM65 164.9l-.1 4M68.6 171.8h17.3M77.4 179.5v2.2M85.9 171.8l.1 .9h-.2zM85.9 172.7v13M134.5 166.4l.1 .9h-.3zM134.5 167.3v17.1M134.5 166.4h3.7M140.3 160.2l.9-.1v.2zM147.5 160.2h-7.2v2.8M147.5 160.1l.9 .1-.9 .1z"/>
<path d="M148.4 160.2v2.8M38.5 181.7h35.1v4.9h-43.1v-4.9h8l.7-9.9h25.7l.6 9.9M75.2 181.7h2.2M75.2 186.6h10.7M77.3 185.7h.2l-.1 .9zM77.4 181.7l.1 .9h-.2zM77.4 181.7h.1M77.4 182.6v3.1M85.8 185.7h.2l-.1 .9zM134.3 184.4h.3l-.1 .9zM134.5 185.3h3.7"/>
</g>
<path d="M39.1 164.9l.8-.2v.3zM64.1 164.7l.9 .2-.9 .1zM85.9 171.8l.1 .9h-.2zM134.5 166.4l.1 .9h-.3zM140.3 160.2l.9-.1v.2zM147.5 160.1l.9 .1-.9 .1zM77.4 181.7l.1 .9h-.2zM77.3 185.7h.2l-.1 .9zM85.8 185.7h.2l-.1 .9zM134.3 184.4h.3l-.1 .9z" fill="#000"/>
<path d="M36.8 115.1h.1" fill="none" stroke="#0f0" stroke-width=".2"/>
<path d="M36.8 115.1h2.5v1.6h-2.5z" fill="#8d8d8d" stroke="#000" stroke-width=".2"/>
<g fill="none" stroke="#000" stroke-width=".2">
<path d="M24.7 30.2h168.7M24.8 30.3v4M24.9 34.4h20.4M45.5 34.4h20.1M52.4 30.3v4M65.8 34.4h21.1M80.8 30.3v4M87.2 34.4h21.9M109 30.3v4M109.3 34.4h5.4M114.8 34.4h20.5M135.5 34.4h14.7"/>
<path d="M137.6 30.3v4M150.4 34.4h12.6M163.2 34.4h12.6M166 30.3v4M176 34.4h17.5M193.4 30.2v4.1M21.5 40.2v4M21.5 44.3v4M21.5 44.2h12.7M21.6 40h12.7M21.6 48.3h12.6M34.3 44.3v4"/>
<path d="M34.3 44.2h20.5M34.4 40h20.4M34.4 48.3h20.4M45.6 52.6v4M45.6 56.7v4M45.6 56.6h20.5M45.7 52.5h20.4M54.9 40.2v4M54.9 44.3v4M66.1 56.7v4M66.2 56.6h20.2M66.3 52.5h20.1"/>
<path d="M86.4 52.6v4M86.4 56.7v4M137 53h29.3v22.8h-29.3zM167.5 40h30.1M167.6 40.2v4M167.6 44.3v8.1M167.6 44.2h30M167.6 48.3h30M167.8 52.5h29.8M177.5 44.2v8.2M197.6 40v12.4M45.7 60.8h20.4"/>
<path d="M66.3 60.8h20.1M72.8 65v4M72.8 69.2v3.9M72.9 69.1h20.2M73 64.9h20.1M73 73.2h20.1M90 69.2v3.9M93.2 69.1h21.3M93.3 64.9h21.2M93.3 73.2h21.2M102.1 77.3h34.5M102.2 77.3v8.4"/>
<path d="M114.5 65v4M114.5 69.2v3.9M136.7 77.3v8.4M102.1 85.6h34.5M102.2 81.4h34.4M110.7 81.4v4.2M79 114.7h4.2M83.2 114.7l.1 2.6h-.3zM83.2 117.3v16.2M33.9 138.3v8M39.3 137.8v3.8M71.7 137.8v3.8"/>
<path d="M77.1 138.3v8M79 136.2h4.2M83 133.5h.3l-.1 2.7zM33.9 146.3l2.7-.2v.3zM36.6 146.3h37.8M39.3 141.6l2.7-.1v.3zM42 141.6h27M69 141.5l2.7 .1-2.7 .2zM74.4 146.1l2.7 .2-2.7 .1z"/>
<circle cx="28" cy="125.4" r="1.76"/>
<circle cx="92.5" cy="125.4" r="1.76"/>
</g>
<path d="M33.9 146.3h2.7M39.3 141.6h2.7M69 141.6h2.7M74.4 146.3h2.7" fill="none" stroke="#000" stroke-width=".25"/>
<path d="M83.2 114.7v2.6M83.2 133.5v2.7" fill="none" stroke="#000" stroke-width=".32"/>
<g fill="#000">
<path d="M24.7 30.2l.1 .1zM24.7 34.3l.1 .1zM24.8 30.2l.1 .1zM24.8 34.3l.1 .1zM45.3 34.3l.1 .1zM45.4 34.3l.1 .1zM65.6 34.3l.1 .1zM65.7 34.3l.1 .1zM86.9 34.3l.2 .1zM87.1 34.3l.1 .1zM109.1 30.2l.1 .1zM109.1 34.3l.1 .1z"/>
<path d="M109.2 34.3l.1 .1zM114.7 34.3l.1 .1zM135.3 34.3l.1 .1zM135.4 34.3l.1 .1zM150.2 30.3h.1zM150.2 34.3l.1 .1zM150.3 34.3l.1 .1zM163 34.3l.1 .1zM163.1 34.3l.1 .1zM175.8 34.3l.1 .1zM21.4 40l.1 .2zM21.4 40l.1 .1z"/>
<path d="M21.4 44.2l.1 .1zM21.4 48.3l.1 .1zM21.5 40l.1 .1zM21.5 48.3l.1 .1zM34.2 44.3h.1zM34.2 44.2l.1 .1zM34.2 48.3l.1 .1zM34.3 40l.1 .1zM34.3 48.3l.1 .1zM45.5 52.4l.1 .2zM45.5 52.4l.1 .1zM45.5 56.6l.1 .1z"/>
<path d="M45.6 52.4l.1 .1zM54.8 40l.1 .2zM54.8 40l.1 .1zM54.8 44.2l.1 .1zM54.8 48.3l.1 .1zM66.1 56.7h.1zM66.1 56.6l.1 .1zM66.1 52.4l.2 .1zM86.4 52.4l.1 .2zM86.4 52.4l.1 .1zM86.4 56.6l.1 .1zM167.5 44.2l.1 .1z"/>
<path d="M167.5 48.3l.1 .1zM167.5 52.4l.1 .1zM167.6 52.4l.1 .1zM180.3 52.4l.1 .1zM196.9 40v.1zM45.5 60.7l.1 .1zM45.6 60.7l.1 .1zM66.1 60.7l.1 .1zM66.2 60.7l.1 .1zM72.8 64.8l.1 .2zM72.8 64.8l.1 .1zM72.8 69l.1 .2z"/>
<path d="M72.8 73.1l.1 .1zM72.9 64.8l.1 .1zM72.9 73.1l.1 .1zM86.4 60.7l.1 .1zM93.1 69.1l.1 .1zM93.1 69l.1 .1zM93.1 73.1l.1 .1zM93.1 64.8l.2 .1zM93.2 73.1l.1 .1zM114.5 64.8l.1 .2zM114.5 64.8l.1 .1zM114.5 69l.1 .2z"/>
<path d="M114.5 73.1l.1 .1zM123 77.3l.1 .1zM102.1 85.6l.2 .1zM110.6 81.4l.1 .2zM122.9 85.6l.1 .1zM9.7 263.7a.87 .87 0 0 1 1.3 0l4.3 4.2 4.2-4.3a.84 .84 0 0 1 1.3 .2 .84 .84 0 0 1-.3 1.2l-3.5 3.5a3.2 3.2 0 0 1-1.7 1.4l-.6-.3-4.5-4.4a1.1 1.1 0 0 1-.5-1.5zM21.9 264.4a3.5 3.5 0 0 1 3-1h5.4a.8 .8 0 0 1 .8 .8 .8 .8 0 0 1-.8 .8h-5.2a1.97 1.97 0 0 0-2.5 1.5 1.66 1.66 0 0 0 1.9 1.8h4.4a2.78 2.78 0 0 1 2 .2 .81 .81 0 0 1 .2 .9 .81 .81 0 0 1-.8 .5h-3.5a9.3 9.3 0 0 1-4.1-.4 3.2 3.2 0 0 1-.8-5.1zM32.5 264.4a3.6 3.6 0 0 1 3.2-1h5.4a.81 .81 0 0 1 .7 .8 .81 .81 0 0 1-.7 .8l-5.3 .1a1.91 1.91 0 0 0-2.5 1.4 1.68 1.68 0 0 0 1.9 1.8h5.9a.8 .8 0 0 1 .7 .8 .8 .8 0 0 1-.7 .8h-4.8a4.9 4.9 0 0 1-3.5-.8 3.2 3.2 0 0 1-.3-4.7z"/>
</g>
<path d="M38.1 34.4v6.3M66.4 34.5v18.2M94.1 34.4v29.9M123.4 34.4v41.6M151.7 34.4v18.1M180.5 34.5v6.4" fill="none" stroke="#000" stroke-width=".35"/>
<path d="M37.3 38.3h1.6l-.8 1.6zM179.6 38.4h1.6l-.8 1.6zM65.6 51h1.6l-.8 1.6zM150.8 50.9h1.6l-.8 1.6zM93.3 63.4h1.6l-.8 1.6zM122.6 75.7h1.6l-.8 1.6z" fill="#000"/>
<circle cx="13.8" cy="264.2" r=".79" fill="#e52027"/>
<circle cx="16.7" cy="264.2" r=".8" fill="#0c8d47"/>
<circle cx="15.3" cy="265.9" r=".79" fill="#1076b5"/>
<g fill="#231f20">
<path d="M42.2 263.7h1v.1h-.4v1.1h-.2v-1.1h-.4z"/>
<path d="M43.4 263.7h.2l.4 1 .4-1h.2v1.2h-.2v-1l-.3 1h-.2l-.4-1v1h-.1z"/>
</g>
<path d="M9.6 9.2h196.7v9.7h-196.7z" fill="#e4e5e6"/>
<path d="M136.9 56.9h29.5M145.7 56.8v19.1M136.9 60.7h29.5M136.9 64.5h29.5M136.9 68.3h29.5M136.9 72.1h29.5" fill="none" stroke="#000" stroke-width=".2"/>
<g font-size="5">
<text x="14.2" y="15.7">Ordering Data</text>
<text x="15.1" y="102.2">Package Dimensions</text>
</g>
<text font-size="4.2" x="148.5" y="143.7">Polarity</text>
<text font-size="4.2" fill="#231f20" x="24.6" y="199.9">Recommended Soldering Pattern</text>
<text font-size="3.5" fill="#231f20" x="9.5" y="253.5">Note: The tolerance unless mentioned is ± 0.1mm [0.005 in] ; Unit=mm [in]</text>
<g font-size="3.2">
<text x="33.7" y="28.1">Series</text>
<text x="58" y="28.1">Type of LED</text>
<text x="85.4" y="28.1">Package Size</text>
<text x="113.6" y="28.1">Lens Coloring</text>
<text x="147.8" y="28.1">Color</text>
<text x="174.6" y="28.1">Voltage</text>
<text x="37.4" y="33.3">L</text>
<text x="64.4" y="33.3">SM</text>
<text x="91.5" y="33.3">0603</text>
<text x="122.7" y="33.3">4</text>
<text x="150.6" y="33.3">7</text>
<text x="178.6" y="33.3">2V</text>
<text x="26.9" y="47.2">L</text>
<text x="34.3" y="43.1">Series</text>
<text x="41.2" y="47.2">LED</text>
<text x="170.7" y="47.2">2V</text>
<text x="175.3" y="43.1">Voltage</text>
<text x="182.3" y="47.2">2 Volt*</text>
<text x="170.7" y="51.4">3V</text>
<text x="182.3" y="51.4">3 Volt**</text>
<text x="53.9" y="59.7">SM</text>
<text x="57.2" y="55.5">Mounting Type</text>
<text x="73.3" y="59.7">SMD</text>
<text x="147.8" y="56">Color</text>
<text x="140.7" y="63.7">4</text>
<text x="140.7" y="60">1</text>
<text x="152" y="63.8">White</text>
<text x="153.2" y="60">Red</text>
<text x="83.5" y="67.9">Package Size</text>
<text x="140.7" y="71.4">6</text>
<text x="140.7" y="67.7">5</text>
<text x="151.7" y="67.3">Green</text>
<text x="152.9" y="71">Blue</text>
<text x="78" y="72">0603</text>
<text x="92.4" y="72">0603 Package</text>
<text x="140.7" y="75">7</text>
<text x="151.4" y="74.8">Yellow</text>
<text x="109.8" y="80.3">Lens Coloring</text>
<text x="105.7" y="84.5">4</text>
<text x="115.7" y="84.5">Water Clear</text>
<text x="165.5" y="270.1">LSM0603472V | Page 2 of 8</text>
</g>
<g font-size="3.2" fill="#231f20">
<text x="47.4" y="265.8">Your first call for illuminated components</text>
<text x="190.4" y="265.8">07/18 Rev1</text>
<text x="47.7" y="270.1">vcclite.com</text>
<text x="67.1" y="270.1">1.800.522.5546</text>
</g>
<g font-size="2.8">
<text x="167.7" y="56.3">*Red and Yellow</text>
<text x="167.7" y="59.7">**White, Green and Blue</text>
<text x="27.2" y="126.3">1</text>
<text x="86.6" y="127.4" transform="rotate(-90 86.6 127.4)">0.8</text>
<text x="91.7" y="126.3">2</text>
<text x="127.2" y="133.3">1</text>
<text x="184.7" y="133.3">2</text>
<text x="48.6" y="144.7">1.20 [0.047]</text>
<text x="48.6" y="149.3">1.60 [0.062]</text>
<text x="137.5" y="158.4">0.30 [0.011]</text>
<text x="44.7" y="163.3">1.10 [0.043]</text>
<text x="132.4" y="183" transform="rotate(-90 132.4 183)">0.70 [0.027]</text>
<text x="80.8" y="186.4" transform="rotate(-90 80.8 186.4)">0.18 [0.007]</text>
<text x="89.2" y="186.6" transform="rotate(-90 89.2 186.6)">0.55 [0.021]</text>
<text x="96" y="226.7" transform="rotate(-90 96 226.7)">0.70 [0.027]</text>
<text x="30.3" y="238.9">0.70 [0.027]</text>
<text x="50.1" y="238.9">0.70 [0.027]</text>
<text x="69" y="238.9">0.70 [0.027]</text>
</g>
</svg>
